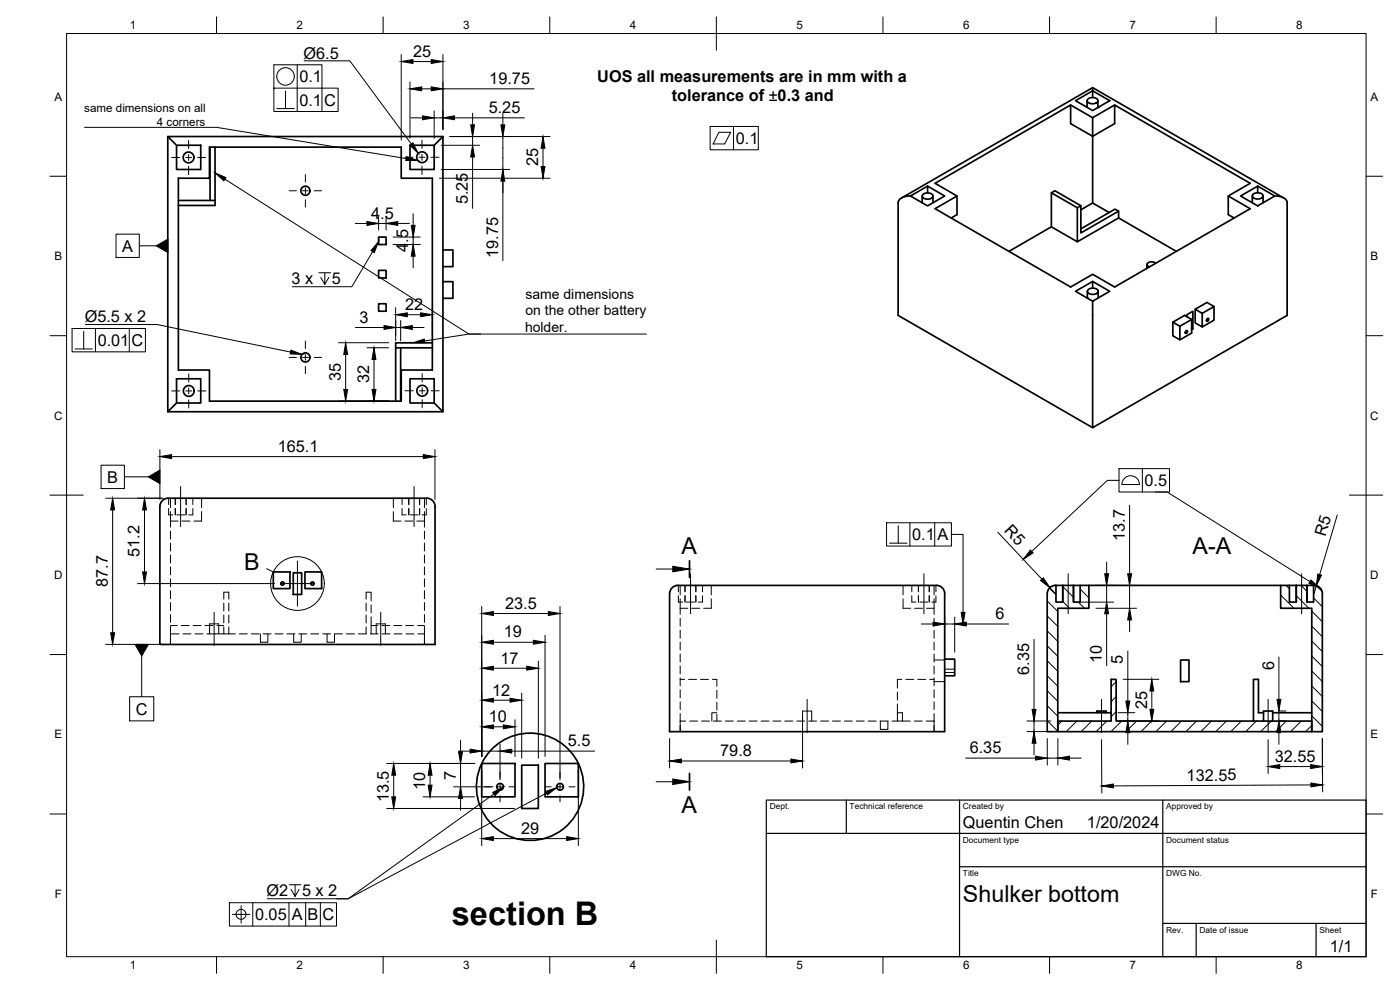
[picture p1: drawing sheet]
<svg xmlns="http://www.w3.org/2000/svg" width="420mm" height="297mm" viewBox="0 0 420 297" stroke-linecap="round" stroke-linejoin="round" font-family="sans-serif">
<!-- layer: Visible -->
<g fill="none" stroke="#000" stroke-width=".51">
<path d="M321.3 31.5l6.6 3.8 6.6-3.8M322.8 30.2l5.1-3 5.1 3-5.1 3zM326.2 30.2v2M326.4 29.8a2.1 2.1 0 0 1 3.1 .3 1.8 1.8 0 0 1-3.1 .5l-.1-.5zM327.9 26.3v.8M327.9 27.2v2.1M327.9 35.3v25.6M329.5 30.2v2M50.4 41v82.5l2.5-2.5M53 43.6h7.2v7.2h-7.2zM53.5 53.5h9.4v-9.4h57.5v9.4h9.4v57.5h-9.4v9.4h-57.5v-9.4h-9.4zM63 44.1v16"/>
<path d="M64.5 44.1v17.5h-11M123 43.6h7.3v7.2h-7.3zM130.4 43.5l2.5-2.5v82.5l-2.5-2.5M132.9 41h-82.5l2.5 2.5M270.6 59.4l57.3-33.1 57.4 33.1M273.1 58.8h-.8a2.71 2.71 0 0 0-2.8 2v33.8l58.4 33.7M273.2 58.8l5.2-3 5.1 3-5.1 3zM276.8 58.8v2M276.9 58.4a2.1 2.1 0 0 1 3.1 .3 1.8 1.8 0 0 1-3.1 .5l-.1-.5zM278.4 55.8v2.1M280 58.8v2M280.6 55l40.7-23.5v5.6l6.6 3.8 6.6-3.8v-5.6l40.7 23.5-6.6 3.8 6.6 3.8-40.7 23.5-6.6-3.8-6.6 3.8-40.7-23.5 6.6-3.8z"/>
<path d="M287.2 58.8v5.6l-1.7 1M315.5 57.9v10.2l-12.7 7.3M368.6 58.8v5.6l1.8 1M372.3 58.8l5.1-3 5.2 3-5.2 3zM375.8 58.8v2M376 58.4a2.1 2.1 0 0 1 3.1 .2 1.8 1.8 0 0 1-3.1 .6l-.1-.6zM377.4 55.8v2.1M379.1 58.8v2M382.8 58.8h.8a2.71 2.71 0 0 1 2.7 2v33.8l-58.4 33.7v-37.8M53.5 60.1h11M113.6 71.1h2.3v2.3h-2.3zM132.9 75h3v5h-3"/>
<path d="M315.5 68.1l7.8 4.4M324.4 68.7l10.2-6 1.1 .7v2l17.3 10M324.4 61.7l-7.8-4.5-1.1 .7 7.8 4.4M327.9 60.9l5 2.9M327.9 60.9l-3.5 2.1M335.7 63.4l-11.3 6.5v-8.2l-1.1 .6v10.2l12.4-7.1M344.2 79.4v1.1M346.8 79a1.77 1.77 0 0 0-2.5 .2 .79 .79 0 0 0 .7 .9M113.6 81.1h2.3v2.3h-2.3zM113.6 91.1h2.3v2.3h-2.3zM132.9 84.5h3v5h-3M322.8 87.4l5.1-3 5.1 3-5.1 3z"/>
<path d="M326.3 87.4v2.1M326.5 87a2.1 2.1 0 0 1 3.1 .2 1.8 1.8 0 0 1-3.1 .6l-.1-.3zM327.9 84.4v2.1M329.6 87.4v2M354.1 97.9l3.5-2.1-2.1-1.2-3.5 2.1 2.1 1.2v4.1M355.9 99.4l.3-.2 .2 .2-.5 .7-.2-.3zM356.2 95v-.6l1.8-1v5.3l-.4-.2M357.6 95.8v4.1l-3.5 2.1-2.1-1.3v-4M358 98.7l-.4 .2M358.7 92.8l2.1 1.2v4.1l-2.1-1.2zM358.7 92.8l3.5-2.1 2.1 1.3-3.5 2M362.2 95.7l.4-.2 .2 .2-.6 .7-.1-.3z"/>
<path d="M364.3 92v4.1l-3.5 2M53 113.7h7.2v7.2h-7.2zM120.2 104.4v16M123 113.7h7.3v7.2h-7.3zM129.8 104.4h-11.1v16M129.8 102.9h-11.1v1.5M50.4 123.5h82.5M48.9 150l1.6-.5h77.6a2.51 2.51 0 0 1 2.5 2.5v41.4h-82.6v-41.4a2.5 2.5 0 0 1 .9-2zM82 171.6h5v5h-5zM88 171.9h2.5v6.5h-2.5zM91.5 171.6h5v5h-5zM281 175.6a2.51 2.51 0 0 1 2.5 2.5v41.4h-82.5v-41.4a2.51 2.51 0 0 1 2.5-2.5h77.5"/>
<path d="M316.9 175.6v5h2.1v-5h3.2v5h2v-5h2.6v6.9h-9.3v37h-3.2v-41.4a2.51 2.51 0 0 1 2.5-2.5h2.2l-.1 5M324.2 175.6h-2v5M326.8 175.6h57.5M387 175.6h-2.7v6.9h9.4v37h3.2v-41.4M387 175.6v5h2v-5h3.2v5h2v-5a2.48 2.48 0 0 1 2.7 2.5M387 175.6h2v5M394.2 175.6h-2l.1 5M283.5 197.8h3v5h-3M354.3 198h2.5v6.5h-2.5zM317.5 216.4h16v-12.6h1.5v12.6h58.7v3.1h-76.2zM317.5 213.9h16M329.2 213.9v-.6h2.7v.6"/>
<path d="M379.2 216.4v-3.1h2.8v3.1M379.2 213.9h-1.5v-10.1h-1.5v12.6M382 213.9h11.7M144.6 229.1h10v10h-10zM156.6 229.6h5v13h-5zM163.6 229.1h10v10h-10z"/>
<circle cx="56.6" cy="47.2" r="1.62"/>
<circle cx="91.7" cy="57.2" r="1.37"/>
<circle cx="126.7" cy="47.2" r="1.62"/>
<circle cx="56.7" cy="117.3" r="1.62"/>
<circle cx="91.7" cy="107.2" r="1.37"/>
<circle cx="126.7" cy="117.2" r="1.62"/>
<circle cx="84.8" cy="175.1" r=".5"/>
<circle cx="93.8" cy="175.1" r=".5"/>
<circle cx="150.1" cy="236.1" r="1.01"/>
<circle cx="159.1" cy="236.1" r="16.1"/>
<circle cx="168.1" cy="236.1" r="1.01"/>
</g>
<g fill="#000">
<circle cx="329.5" cy="32.2" r=".25"/>
<circle cx="326.3" cy="89.5" r=".25"/>
</g>
<!-- layer: Hidden -->
<g fill="none" stroke="#000" stroke-width=".3">
<path d="M50.6 152.6v1.9h1.3M50.6 149.5v1.9M51.2 149.5v2.8M51.2 153.5v4.7M51.2 159.4v2.3M51.2 156.3h2.2M52.6 149.5v1.9M52.6 152.6v1.9M53 154.5h2.4M54.6 156.3h2.4M55.8 149.5v1.9M55.8 152.6v1.9"/>
<path d="M55.9 149.5v1.9M55.9 152.6v1.9M57.9 152.6v1.9h-1.3M57.9 149.5v1.9M60.5 153.5v2.8h-2.3M60.5 149.5v2.8M118 153.5v2.8h2.3M118 149.5v2.8M120.7 152.6v1.9h1.2M120.7 149.5v1.9M121.5 156.3h2.4M122.7 149.5v1.9"/>
<path d="M122.7 152.6v1.9M123.1 154.5h2.4M125.9 149.5v1.9M125.9 152.6v1.9M126 149.5v1.9M126 152.6v1.9M127.4 153.5v2.8h-2.3M127.4 149.5v2.8M127.4 156.3v1.9M127.4 159.4v2.3M127.9 152.6v1.9h-1.2M127.9 149.5v1.9"/>
<path d="M51.2 162.9v2.4M51.2 166.5v2.4M51.2 170.1v2.4M51.2 173.7v2.4M51.2 177.2v2.4M67.2 179.8v-2.1h1.5v2.1M109.9 179.8v-2.1h1.5v2.6M127.4 162.9v2.4M127.4 166.5v2.4M127.4 170.1v2.4M127.4 173.7v2.4M127.4 177.2v2.4"/>
<path d="M203.6 178.7v1.9h1.2M203.6 175.6v2M204.1 175.6v2.9M204.1 179.7v4.6M205.5 175.6v2M205.5 178.7v1.9M208.8 175.6v2M208.8 178.7v1.9M208.9 175.6v2M208.9 178.7v1.9M210.8 178.7v1.9h-1.2M210.8 175.6v2"/>
<path d="M213.5 179.7v2.8h-2.3M213.5 175.6v2.9M271 179.7v2.8h2.3M271 175.6v2.9M273.6 178.7v1.9h1.3M273.6 175.6v2M275.6 175.6v2M275.6 178.7v1.9M275.7 175.6v2M275.7 178.7v1.9M278.8 175.6v2M278.8 178.7v1.9"/>
<path d="M280.3 179.7v4.6M280.3 175.6v2.9M280.9 178.7v1.9h-1.3M280.9 175.6v2M51.2 187.7h2M51.2 180.8v2.4M51.2 184.4v2.4M51.2 187.9v5.5M51.2 190.2h2.5M54.4 187.7h2.4M54.9 190.2h2.4M58 187.7h2.3"/>
<path d="M58.5 190.2h2.4M61.6 187.7h2.3M62.1 190.2h5.1M62.9 190.2v-3h2.7v3M65.1 187.7h2.1M67.2 188.1v2.1h1.5M67.2 181v2.3M67.2 184.5v2.4M68.7 181v2.3M68.7 184.5v2.4M68.7 188.1v2.1M68.7 190.2h1.9"/>
<path d="M71.8 190.2h2.4M75.4 190.2h2.4M78.1 190.2v2.5h2.3v-2.5M79 190.2h2.3M82.5 190.2h2.4M86.1 190.2h2.4M88.1 190.2v2.5h2.3v-2.5M89.7 190.2h2.4M93.3 190.2h2.3M96.8 190.2h2.4M98.1 190.2v2.5h2.3v-2.5h2.4M104 190.2h2.4"/>
<path d="M107.5 190.2h2.4M109.9 181v2.3M109.9 184.5v2.4M109.9 188.1v2.1M111.1 190.2h2.4M111.4 185.1v2.6h2M111.4 181.5v2.4M111.4 187.7v2.5M112.9 190.2v-3h2.8v3M114.6 187.7h2.4M114.7 190.2h2.4M118.2 187.7h2.4"/>
<path d="M118.3 190.2h2.3M121.8 187.7h2.3M121.8 190.2h2.4M125.3 187.7h2.1M125.4 190.2h2M127.4 180.8v2.4M127.4 184.4v2.4M127.4 187.9v5.5M204.1 185.5v2.4M204.1 189.1v2.4M204.1 192.7v2.4M204.1 196.2v2.4"/>
<path d="M204.1 199.8v2.4M204.1 182.5h2.3M206 180.6h2.4M207.6 182.5h2.4M274.5 182.5h2.4M276.1 180.6h2.3M278 182.5h2.3M280.3 185.5v2.4M280.3 189.1v2.4M280.3 192.7v2.4M280.3 196.2v2.4M280.3 199.8v2.4"/>
<path d="M280.3 198h3.2M204.1 203.8h1.4M204.1 216.4h1.7M204.1 203.4v2.4M204.1 207v2.3M204.1 210.6v2.3M204.1 214.1v5.4M206.7 203.8h2.3M207 216.4h2.3M210.2 203.8h2.4M210.5 216.4h2.4M213.8 203.8h1.3v2.1"/>
<path d="M214.1 216.4h2.4M215.1 213.9h-1.5v2.5M215.1 207.1v2.4M215.1 210.7v2.4M215.1 214.3v2.1M217.7 216.4h2.4M221.3 216.4h2.3M224.8 216.4h2.4M228.4 216.4h2.4M232 216.4h2.4M235.5 216.4h2.4M239.1 216.4h2.4"/>
<path d="M240.9 216.4v-3.1h2.7v3.1M242.7 216.4h2.4M246.3 216.4h2.3M249.8 216.4h2.4M253.4 216.4h2.4M257 216.4h2.4M260.5 216.4h2.4M264.1 216.4h2.4v2.4h-2.3v-2.4M267.7 216.4h1.6M269.3 213.9h1.5v2.5h-1.5zM269.3 207.7v2.3M269.3 211.2v2.7"/>
<path d="M270.7 203.8h-1.4v2.7M270.8 216.4h2.4M271.9 203.8h2.3M274.4 216.4h2.4M275.4 203.8h2.4M278 216.4h2.3M279 203.8h1.3M280.3 203.4v2.4M280.3 207v2.3M280.3 210.6v2.3M280.3 214.1v5.4M280.3 204.5h3.2"/>
<path d="M283.5 201.8h3M283.5 200.8h3"/>
</g>
<!-- layer: BORDER -->
<g fill="none" stroke="#000" stroke-width=".3">
<path d="M20 10.1h390v276.9h-390zM65 5.1v5M115 5.1v5M165 5.1v5M215 5.1v10M265 5.1v5M315 5.1v5M365 5.1v5M15 52.9h5M410 52.9h5M15 100.7h5M410 100.7h5"/>
<path d="M15 148.6h10M405 148.6h10M15 196.4h5M410 196.4h5M15 244.2h5M410 244.2h5M65 287v5M115 287v5M165 287v5M215 282.1v9.9M265 287v5M315 287v5"/>
<path d="M365 287v5"/>
</g>
<!-- layer: TITLEBLOCK -->
<path d="M230 240.1h180v46.9h-180zM230 250h180M254 240.1v9.9M288 240.1v46.9M349 240.1v46.9M288 260.1h122M349 277.1h61M359 277.1v9.9M395 277.1v9.9" fill="none" stroke="#000" stroke-width=".36"/>
<!-- layer: FD_Dimensions -->
<g fill="none" stroke="#000" stroke-width=".3">
<path d="M120.4 16.4v25.6M123.9 18.5h5.5M132.9 16.4v22.5M123 24.6v16.9M123.3 35.4h3.5M126.6 26.7h2.8M130.3 33.3v8.2M130.3 35.4h2.6M132.9 26.7h27.4M136.4 35.4h21M141.8 34v3.5M150.9 34v3.5"/>
<path d="M131.8 53.5h33.3M132.4 43.6h11.5M132.4 50.8h20.6M135 41h30.1M141.8 41v2.6M141.8 47.1v15.4M150.9 41v37.2M163 44.5v5.5M106.6 67h3.5M113.6 64.9v4.1M113.6 67h2.3M115.9 64.9v4.1"/>
<path d="M118 73.4h8.1M118 71.1h8.1M119.4 67h3.5M124 64.1v3.5M124 71.1v2.3M124 76.9v3.5M106.7 98.3h8.6M118.7 92.3v9.9M118.7 98.3h1.5M120.2 96.2v6M122.2 94.4h4M123.7 98.3h3.6"/>
<path d="M129.8 92.3v8.4M101.6 102.8h15M103.7 106.3v10.5M110.2 104.3h6.4M112.2 107.9v8.9M48 134.9v15M51.5 137h75.5M101.6 120.3h15M130.5 134.9v15M31.7 149.5h17.4M33.8 153v36.9M43.4 153v18.6"/>
<path d="M299.4 159.7l13.3 14.1M339 151.6v20.6M401.3 154.5l-5.3 17.9M41.3 175.1h41.1M315.1 176.3l1.7 1.9M324.3 175.6h16.8M332.1 168.7v3.5M332.1 175.6v5.1M339 175.6v6.9M395.1 175.8l-.7 2.4M31.7 193.3h17.4M144.6 182v45"/>
<path d="M148.1 192.7h12M148.1 184.1h16.5M161.6 198.4v29.1M163.6 190.6v36.4M168.1 182v52M276.5 187.2h3.5M283.5 185.1v10.6M283.5 187.2h3M286.5 185.1v10.6M290 187.2h12.7M310.3 191.8v21M324.3 180.7h9.9"/>
<path d="M328.9 182.5h12.2M332.1 184.2v15.5M338.5 195.3v15M339 186v3.5M383.8 197.1v12.7M148.1 218.1h3M148.1 210.1h5M148.1 200.5h10M154.6 216v11M156.6 208v19.5M240.9 215.4v15M308.2 216.3h7.2"/>
<path d="M308.2 219.5h7.2M310.3 216.3v3.2M335.6 216.3h12.2M335.6 213.8h5M337.1 203.8h10.7M338.5 213.8v2.5M338.5 219.8v3.5M345.7 207.3v5.5M383.8 213.3v3M383.8 219.8v3.5M384 216.3h1.9M384 213.3h1.9"/>
<path d="M116.1 229.1h26.4M118.2 232.6v6.5M127 239.1h15.5M129.1 232.6v3M136.1 236.1h11.9M137.6 225.4h3.5M138.2 222.1v3.5M138.2 229.1v7M138.2 239.6v3.5M144.6 231.2v22.5M144.6 225.4h5.5M150.1 223.3v10.7"/>
<path d="M153.6 225.4h24.8M173.6 231.2v22.5M201 221.6v8.8M204.5 228.3h32.9M289.8 227.5h21M310.3 223v3.5M314.3 221.6v8M314.3 227.5h3.2M317.5 221.6v8M321 227.5h3.5M330.6 221.9l.1 16M380.6 221.9v10.2"/>
<path d="M384.1 230h9.2M393.4 235.5l-59.2 .3M396.9 232.1v-10.5v16M116.1 242.6h38.4M148.1 251.6h22"/>
</g>
<g fill="#000" stroke="#000" stroke-width=".3">
<path d="M120.4 18.5l3.5-.6v1.1zM129.4 17.9l3.5 .6-3.5 .5zM123 26.7l3.6-.6v1.1zM126.8 34.8l3.5 .6-3.5 .5zM129.4 26.1l3.5 .6-3.5 .5zM132.9 35.4l3.5-.6v1.1zM141.2 37.5h1.2l-.6 3.5zM150.3 37.5h1.2l-.6 3.5zM141.8 43.6l.6 3.5h-1.2zM150.9 50.8l.6 3.5h-1.2zM163 41l.6 3.5h-1.2zM162.4 50h1.2l-.6 3.5z"/>
<path d="M110.1 66.5l3.5 .5-3.5 .6zM115.9 67l3.5-.5v1.1zM124 73.4l.6 3.5h-1.2zM123.4 67.6h1.2l-.6 3.5zM115.3 97.7l3.4 .6-3.4 .5zM118.7 94.4l3.5-.5v1.1zM120.2 98.3l3.5-.6v1.1zM126.2 93.9l3.6 .5-3.6 .6zM103.7 102.8l.6 3.5h-1.1zM103.2 116.8h1.1l-.6 3.5zM111.7 116.8h1.1l-.6 3.5zM112.2 104.3l.6 3.6h-1.1z"/>
<path d="M48 137l3.5-.6v1.2zM127 136.4l3.5 .6-3.5 .6zM33.8 149.5l.6 3.5h-1.2zM43.4 149.5l.6 3.5h-1.2zM42.8 171.6h1.2l-.6 3.5zM312.3 174.2l.8-.8 2 2.9zM331.5 172.2h1.2l-.6 3.4zM338.4 172.2h1.2l-.6 3.4zM395.5 172.2l1.1 .4-1.5 3.2zM33.2 189.9h1.2l-.6 3.4zM144.6 200.5l3.5-.6v1.2zM144.6 192.7l3.5-.6v1.2z"/>
<path d="M144.6 184.1l3.5-.6v1.2zM158.1 199.9l3.5 .6-3.5 .6zM160.1 192.1l3.5 .6-3.5 .6zM164.6 183.5l3.5 .6-3.5 .6zM280 186.7l3.5 .5-3.5 .6zM286.5 187.2l3.5-.5v1.1zM332.1 180.7l.6 3.5h-1.2zM339 182.5l.6 3.5h-1.2zM144.6 218.1l3.5-.6v1.2zM144.6 210.1l3.5-.6v1.2zM151.1 217.5l3.5 .6-3.5 .6zM153.1 209.5l3.5 .6-3.5 .6z"/>
<path d="M309.8 212.8h1.1l-.6 3.5zM338.5 216.3l.5 3.5h-1.1zM337.9 210.3h1.1l-.5 3.5zM345.7 203.8l.6 3.5h-1.2zM345.1 212.8h1.2l-.6 3.5zM383.8 216.3l.6 3.5h-1.2zM383.2 209.8h1.2l-.6 3.5zM118.2 229.1l.5 3.5h-1.1zM117.6 239.1h1.1l-.5 3.5zM129.1 229.1l.6 3.5h-1.2zM128.5 235.6h1.2l-.6 3.5zM138.2 236.1l.6 3.5h-1.2z"/>
<path d="M137.6 225.6h1.2l-.6 3.5zM141.1 224.8l3.5 .6-3.5 .5zM150.1 225.4l3.5-.6v1.1zM201 228.3l3.5-.6v1.2zM237.4 227.7l3.5 .6-3.5 .6zM310.3 219.5l.6 3.5h-1.1zM310.8 226.9l3.5 .6-3.5 .6zM317.5 227.5l3.5-.6v1.2zM330.6 235.8l3.6-.6v1.2zM380.6 230l3.5-.6v1.2zM393.3 229.4l3.6 .6-3.6 .6zM393.4 234.9l3.5 .6-3.5 .6z"/>
<path d="M144.6 251.6l3.5-.6v1.2zM170.1 251l3.5 .6-3.5 .6z"/>
</g>
<!-- layer: Leaders -->
<path d="M64.6 51.9l3.2 1.4-.6 1zM122 47l3.3 1.1-3.5 .1zM123 43.5l.9-.7 1.6 3.2zM113.6 72.5l-1.3 3.3-1-.6zM87.3 105.1l3.3 1.2-3.5-.1zM124 102.8l3.3-1.1 .2 1.2zM393.4 174l2.7 2.4-3.3-1.4zM147.9 237.8l3.2-1.6-2.5 2.5zM163.7 237.5l3.4-1.2-2.8 2.2z" fill="#000" stroke="#000" stroke-width=".3"/>
<g fill="none" stroke="#000" stroke-width=".3">
<path d="M91.3 18.3h13.7l18.4 24.9M25.4 38.2h39.6l56.9 9.4M67.5 53.8l73.2 46.4h3.5M111.8 75.5l-6.2 10.5h-17.9M25.6 97.4h21.5l40.1 8.2M95.7 81.8h3.5M97.5 81.8v3.5l-1.2-2.1M98.7 83.2l-1.2 2.1M194 100.2h-53.3l-13.3 2.1M346.8 147.6h3.5l42.8 26.9M148.2 238.2l-43.7 31.5h-3.5M164 238l-59.5 31.7h-24.3"/>
<path d="M86.8 265.5h3.5M88.6 265.5v3.5l-1.2-2.1M89.7 266.9l-1.1 2.1"/>
</g>
<!-- layer: Smart Centers -->
<g fill="none" stroke="#000" stroke-width=".3">
<path d="M51.5 47.3h2.4M55.7 47.3h1.8M56.6 42.1v2.5M56.6 46.4v1.7M56.6 49.9v2.5M59.3 47.3h2.4M86.8 57.2h2.2M90.8 57.2h1.7M91.7 52.4v2.2M91.7 56.4v1.7M91.7 59.9v2.2M94.3 57.2h2.2"/>
<path d="M121.5 47.2h2.5M125.8 47.2h1.7M126.6 42.1v2.4M126.6 46.3v1.8M126.6 49.9v2.4M129.3 47.2h2.5M51.5 117.3h2.5M55.8 117.3h1.8M56.6 112.2v2.4M56.6 116.4v1.8M56.6 120v2.4M59.3 117.3h2.5"/>
<path d="M86.8 107.2h2.2M90.8 107.2h1.7M91.7 102.4v2.2M91.7 106.3v1.8M91.7 109.9v2.2M94.3 107.2h2.2M121.6 117.2h2.4M125.8 117.2h1.8M126.7 112.1v2.5M126.7 116.3v1.8M126.7 119.9v2.5M129.4 117.2h2.4"/>
<path d="M54.2 146v12M124.3 146v12M84.5 175.1h9.5M89.3 168.3v13.5M207.2 172.2v12M277.3 172.2v12M320.6 172.2v12M390.6 172.2v12M64.3 183.7v10M114.3 183.7v10M242.2 209.8v10M330.6 209.8v10"/>
<path d="M380.6 209.8v10M145.6 236.1h1.8M149.2 236.1h1.8M150.1 231.6v1.8M150.1 235.2v1.8M150.1 238.8v1.8M152.7 236.1h1.9M163.6 236.1h1.8M167.2 236.1h1.8M168.1 231.6v1.8M168.1 235.2v1.8M168.1 238.8v1.8"/>
<path d="M170.8 236.1h1.8"/>
</g>
<!-- layer: Hatching -->
<g fill="none" stroke="#000" stroke-width=".3">
<path d="M314.9 176.5l2 2M319 176l3.2 3.2M324.2 176.7l2.6 2.7M384.3 178.5l4 4M386 175.6l1 1.1M389 178.7l3.8 3.8M390.5 175.6l1.7 1.8M394.2 179.4l2.7 2.6M395.1 175.8l1.6 1.7M314.3 198.3l3.2 3.2M314.3 193.8l3.2 3.2M314.3 189.3l3.2 3.2"/>
<path d="M314.3 184.8l3.2 3.2M314.3 180.3l3.2 3.2M319 180.5l2 2M323.6 180.7l1.9 1.8M393.7 196.8l3.2 3.2M393.7 192.3l3.2 3.2M393.7 187.9l3.2 3.1M393.7 183.4l3.2 3.1M314.3 216.2l3.2 3.2M314.3 211.8l3.2 3.1M314.3 207.3l3.2 3.1M314.3 202.8l3.2 3.1"/>
<path d="M318.7 216.3l-1.2 1.2M323.2 216.3l-3.2 3.2M327.7 216.3l-3.2 3.2M332.1 216.3l-3.1 3.2M335 204.5l-1.5 1.5M335 209l-1.5 1.5M335 213.5l-1.5 1.5M336.6 216.3l-3.1 3.2M341.1 216.3l-3.2 3.2M345.6 216.3l-3.1 3.2M350.1 216.3l-3.2 3.2M354.6 216.3l-3.2 3.2"/>
<path d="M359.1 216.3l-3.2 3.2M363.6 216.3l-3.2 3.2M368.1 216.3l-3.2 3.2M372.6 216.3l-3.2 3.2M377 216.3l-3.1 3.2M381.6 216.3l-3.2 3.2M386 216.3l-3.1 3.2M390.5 216.3l-3.2 3.2M393.7 217.7l-1.9 1.8M393.7 219.3l.2 .2M393.7 214.8l3.2 3.2M393.7 210.3l3.2 3.2"/>
<path d="M393.7 205.8l3.2 3.2M393.7 201.3l3.2 3.2"/>
</g>
<!-- layer: Section Lines -->
<path d="M206.9 168.2v5M206.9 232.1v5" fill="none" stroke="#000" stroke-width=".51"/>
<path d="M196.9 170.7h5M196.9 234.6h5" fill="none" stroke="#000" stroke-width=".3"/>
<path d="M201.9 169.9l5 .8-5 .9zM201.9 233.7l5 .9-5 .8z" fill="#000" stroke="#000" stroke-width=".3"/>
<!-- layer: Detail Boundary -->
<g fill="none" stroke="#000" stroke-width=".3">
<path d="M80 170.6l2 1"/>
<circle cx="89.3" cy="175.1" r="8.1"/>
</g>
<g fill="none" stroke="#000" stroke-width=".3">
<path d="M89.2 19.4v14.1M82.2 26.4h19.3v7.1h-19.3v-14.1h14.4v14.1M83.1 32.6h5.2M85.7 27.3v5.3M213.1 37.9h14.5v7h-14.5zM215.8 39.7h3.5l-1.8 3.5h-3.5zM220.1 37.9v7M34.8 70.3h7v6.9h-7zM41.8 73.8h5.1M21.6 98.6h22v7h-22zM25.1 99.4v5.3M28.6 98.6v7"/>
<path d="M38.8 98.6v7M22.5 104.7h5.2M30.3 139.6h7v7h-7zM37.3 143.1h7.2M266.1 156.9h19.4v6.9h-19.4zM269.6 157.7v5.3M273.1 156.9v6.9M280.5 156.9v6.9M335.8 144.1h-3.5l-22.7 21.3M335.8 140.6h15.2v7h-15.2zM337.7 143.3a2.63 2.63 0 0 1 2.8-.3 2.63 2.63 0 0 1 1.5 2.4h-5.3a2.63 2.63 0 0 1 1-2.1zM342.8 140.6v7"/>
<path d="M267 163h5.2M285.5 160.3h3.5v23.4M42.5 196.8v12.2M38.9 209h7.2v7.3h-7.2zM68.9 270.9h32.1v7h-32.1zM69.7 274.3h5.3M72.4 271.7v5.3M75.9 270.9v7M86.7 270.9v7M91.7 270.9v7M96.1 270.9v7"/>
<circle cx="85.7" cy="22.9" r="2.64"/>
<circle cx="72.3" cy="274.3" r="1.49"/>
</g>
<path d="M46.9 73.8l3.5-2.1v4.1zM44.5 143.1l3.5-2v4zM309.2 165l.8 .9-2.9 1.9zM40.5 193.3h4.1l-2.1 3.5zM288.5 183.7h1.1l-.6 3.5z" fill="#000" stroke="#000" stroke-width=".3"/>
<text font-size="9.8" x="135.6" y="277.6">section B</text>
<g font-size="7">
<text x="204.6" y="166.3">A</text>
<text x="357.9" y="166.1">A-A</text>
<text x="73.2" y="171">B</text>
<text x="204.6" y="244.1">A</text>
<text x="289" y="270.6">Shulker bottom</text>
</g>
<g font-size="4.9">
<text x="91.1" y="17.6">Ø6.5</text>
<text x="124" y="17">25</text>
<text x="89.9" y="24.7">0.1</text>
<text x="146.9" y="25.2">19.75</text>
<text x="179.2" y="24.5">UOS all measurements are in mm with a</text>
<text x="89.9" y="31.7">0.1</text>
<text x="97.3" y="31.7">C</text>
<text x="146.7" y="33.9">5.25</text>
<text x="201.6" y="30.4">tolerance of ±0.3 and</text>
<text x="220.8" y="43.2">0.1</text>
<text x="161.5" y="49.9" transform="rotate(-90 161.5 49.9)">25</text>
<text x="111.4" y="65.6">4.5</text>
<text x="140.4" y="61.3" transform="rotate(-90 140.4 61.3)">5.25</text>
<text x="36.7" y="75.5">A</text>
<text x="122.5" y="75.6" transform="rotate(-90 122.5 75.6)">4.5</text>
<text x="149.5" y="77.4" transform="rotate(-90 149.5 77.4)">19.75</text>
<text x="87.5" y="85.3">3 x</text>
<text x="99.6" y="85.3">5</text>
<text x="121.6" y="93">22</text>
<text x="25.4" y="96.7">Ø5.5 x 2</text>
<text x="107.8" y="96.8">3</text>
<text x="29.3" y="103.8">0.01</text>
<text x="39.4" y="103.8">C</text>
<text x="102.3" y="114.3" transform="rotate(-90 102.3 114.3)">35</text>
<text x="110.8" y="115" transform="rotate(-90 110.8 115)">32</text>
<text x="83.3" y="135.5">165.1</text>
<text x="32.2" y="144.8">B</text>
<text x="343.5" y="145.8">0.5</text>
<text x="301.2" y="159.4" transform="rotate(47 301.2 159.4)">R5</text>
<text x="397.8" y="161.2" transform="rotate(-74 397.8 161.2)">R5</text>
<text x="41.9" y="167" transform="rotate(-90 41.9 167)">51.2</text>
<text x="273.7" y="162.1">0.1</text>
<text x="281.4" y="162.1">A</text>
<text x="337.5" y="162.3" transform="rotate(-90 337.5 162.3)">13.7</text>
<text x="32.3" y="176.2" transform="rotate(-90 32.3 176.2)">87.7</text>
<text x="151.6" y="182.6">23.5</text>
<text x="298.8" y="185.8">6</text>
<text x="151.2" y="191.2">19</text>
<text x="150.2" y="199.1">17</text>
<text x="308.9" y="202.6" transform="rotate(-90 308.9 202.6)">6.35</text>
<text x="330.7" y="198.9" transform="rotate(-90 330.7 198.9)">10</text>
<text x="337" y="199.2" transform="rotate(-90 337 199.2)">5</text>
<text x="382.4" y="201" transform="rotate(-90 382.4 201)">6</text>
<text x="147.7" y="208.7">12</text>
<text x="40.7" y="214.4">C</text>
<text x="344.2" y="212.8" transform="rotate(-90 344.2 212.8)">25</text>
<text x="146.7" y="216.6">10</text>
<text x="170.4" y="223.9">5.5</text>
<text x="216.2" y="226.9">79.8</text>
<text x="291" y="226">6.35</text>
<text x="136.8" y="233.9" transform="rotate(-90 136.8 233.9)">7</text>
<text x="382.6" y="228.5">32.55</text>
<text x="127.6" y="236.9" transform="rotate(-90 127.6 236.9)">10</text>
<text x="356.1" y="234.2">132.55</text>
<text x="116.7" y="240.8" transform="rotate(-90 116.7 240.8)">13.5</text>
<text x="156.4" y="250.2">29</text>
<text x="289" y="248.5">Quentin Chen</text>
<text x="326.2" y="248.5">1/20/2024</text>
<text x="79.9" y="269">Ø2</text>
<text x="90.6" y="269">5 x 2</text>
<text x="76.5" y="276.1">0.05</text>
<text x="87.6" y="276.1">A</text>
<text x="92.3" y="276.1">B</text>
<text x="96.8" y="276.1">C</text>
<text x="399.1" y="285.7">1/1</text>
</g>
<g font-size="4.2">
<text x="157.7" y="89.6">same dimensions</text>
<text x="157.7" y="94.6">on the other battery</text>
<text x="157.6" y="99.6">holder.</text>
</g>
<g font-size="3.5">
<text x="39" y="8.8">1</text>
<text x="89" y="8.8">2</text>
<text x="139" y="8.8">3</text>
<text x="189" y="8.8">4</text>
<text x="239" y="8.8">5</text>
<text x="289" y="8.8">6</text>
<text x="339" y="8.8">7</text>
<text x="389" y="8.8">8</text>
<text x="16.3" y="30.2">A</text>
<text x="25.3" y="33.5">same dimensions on all</text>
<text x="411.3" y="30.2">A</text>
<text x="47.1" y="37.7">4 corners</text>
<text x="16.3" y="78">B</text>
<text x="411.3" y="78">B</text>
<text x="16.2" y="125.9">C</text>
<text x="411.2" y="125.9">C</text>
<text x="16.2" y="173.7">D</text>
<text x="411.2" y="173.7">D</text>
<text x="16.3" y="221.6">E</text>
<text x="411.3" y="221.6">E</text>
<text x="16.4" y="269.4">F</text>
<text x="411.4" y="269.4">F</text>
<text x="39" y="290.8">1</text>
<text x="89" y="290.8">2</text>
<text x="139" y="290.8">3</text>
<text x="189" y="290.8">4</text>
<text x="239" y="290.8">5</text>
<text x="289" y="290.8">6</text>
<text x="339" y="290.8">7</text>
<text x="389" y="290.8">8</text>
</g>
<g font-size="2.5">
<text x="231" y="242.9">Dept.</text>
<text x="255" y="242.9">Technical reference</text>
<text x="289" y="242.9">Created by</text>
<text x="350" y="242.9">Approved by</text>
<text x="289" y="252.8">Document type</text>
<text x="350" y="252.8">Document status</text>
<text x="289" y="262.9">Title</text>
<text x="350" y="262.9">DWG No.</text>
<text x="350" y="279.9">Rev.</text>
<text x="360" y="279.9">Date of issue</text>
<text x="396" y="279.9">Sheet</text>
</g>
</svg>
